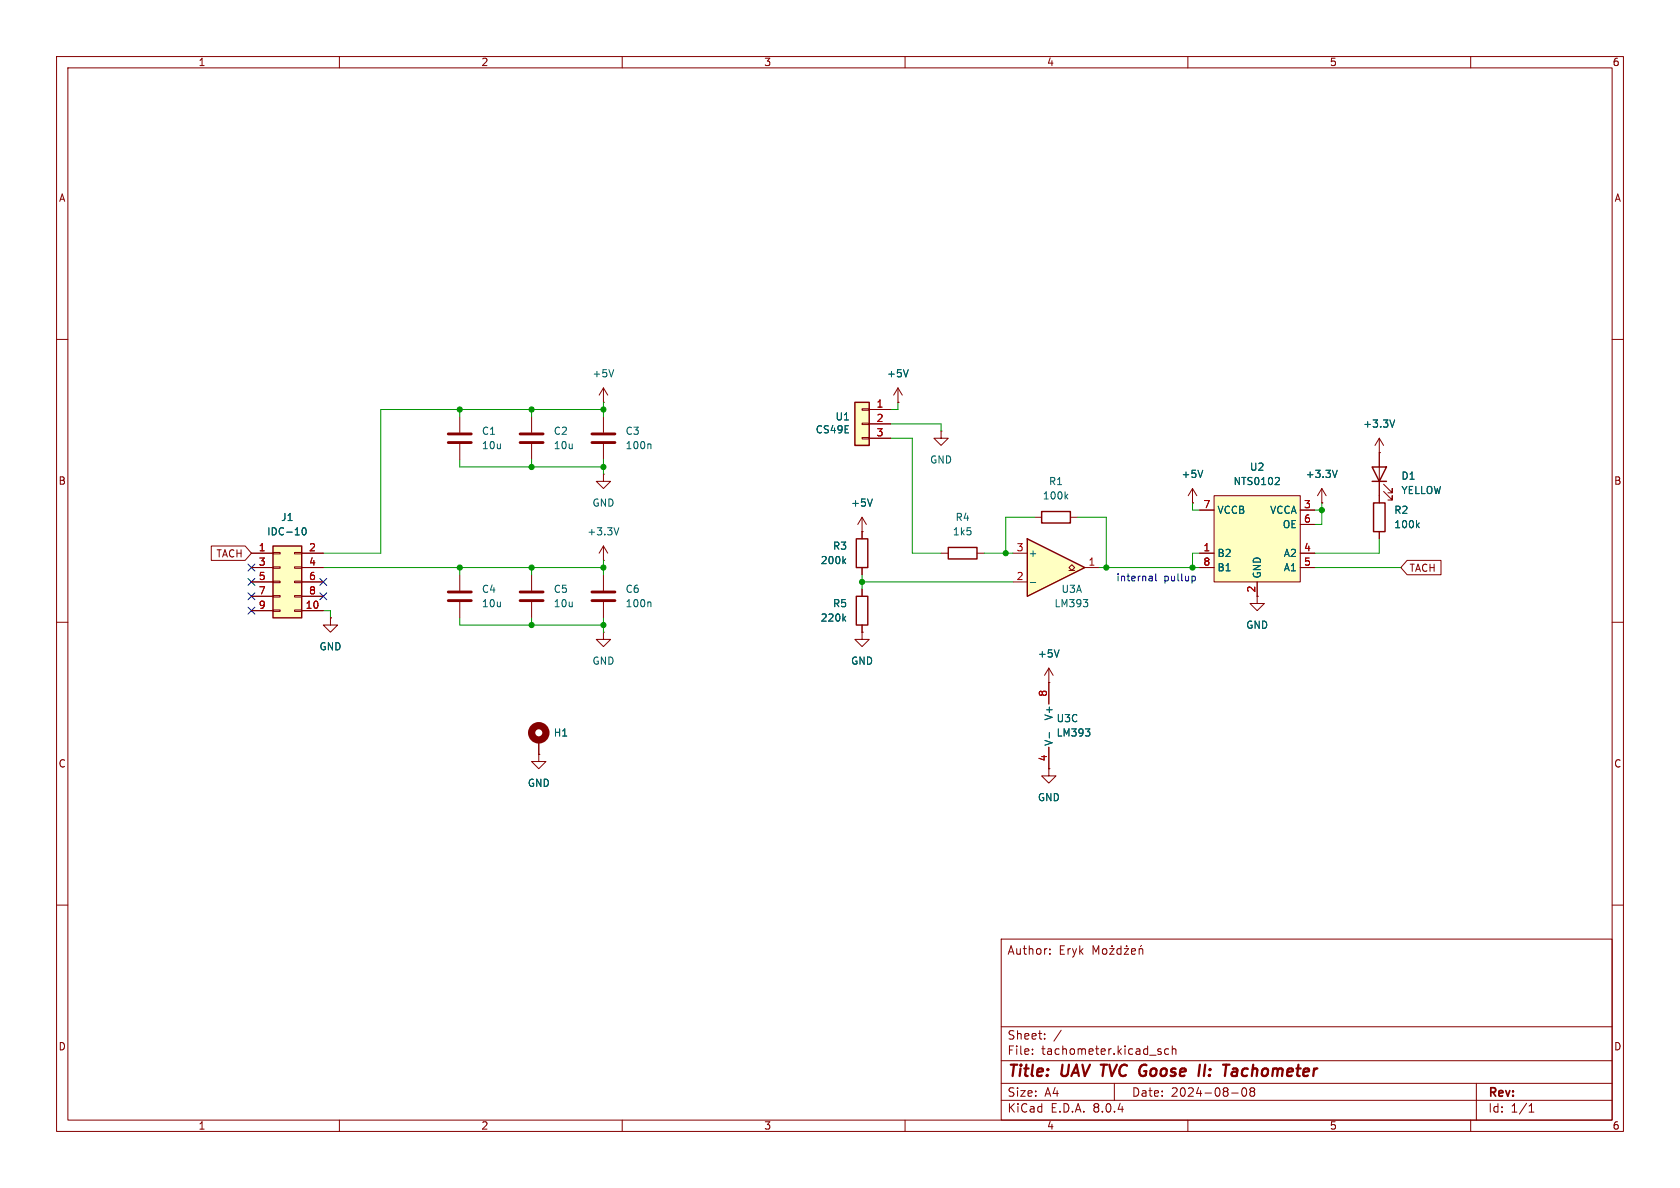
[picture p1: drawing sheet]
<svg xmlns="http://www.w3.org/2000/svg" width="297mm" height="210mm" viewBox="0 0 297 210" stroke-linecap="round" stroke-linejoin="round" font-family="sans-serif">
<g fill="none" stroke="#840000" stroke-width=".18">
<path d="M10 10h277v190h-277zM12 12h273v186h-273zM60 10v2M110 10v2M160 10v2M210 10v2M260 10v2M10 60h2M285 60h2M166.4 97.8h1.2M172.7 97.8h1.3M182.9 91.4h1.2"/>
<path d="M189.2 91.4h1.3M10 110h2M81.3 101.6v2.8M81.3 106.4v2.8M94 101.6v2.8M94 106.4v2.8M152.4 111.8v1.2h1.3l-1.3 1.3-1.3-1.3h1.3M152.4 111.8h.1M185.4 118.1l-.7 1.3M185.4 118.1v6.4M185.4 118.1l.8 1.3M285 110h2"/>
<path d="M95.2 133.4v1.2h1.3l-1.3 1.3-1.2-1.3h1.2M95.2 133.4h.1M95.2 130.8v2.6M185.4 120.7h.1M185.4 135.9v1.3h1.3l-1.3 1.2-1.3-1.2h1.3M185.4 135.9h.1M185.4 132.1v3.8M10 160h2M285 160h2M177 166h108v32h-108zM185.6 168.6v.1M185.6 167.8v.1"/>
<path d="M193.2 168.7v-1.5l.5 1.1 .5-1.1v1.5M195 167.8l.4-.1 .3 .3v.4l-.3 .3-.4-.1-.1-.2v-.4zM196.2 167.7h.8l-.8 1h.8M196.6 167.2v.1M198.2 167.8l-.5-.1-.2 .3v.4l.1 .2h.6M198.2 167.2v1.5M198.7 167.7h.8l-.8 1h.8M199.2 167.2v.1M200 168.2l.7-.1v-.3l-.5-.1-.2 .2 .1 .7h.6M201.4 167.8l.2-.1 .4 .1v.9M201.4 167.7v1M201.8 167.1l-.2 .2"/>
<path d="M60 198v2M110 198v2M160 198v2M177 194.5h108M177 191.5h108M177 187.5h108M177 181.5h108M182.5 186.3v.1M182.5 185.5v.1M184.7 183.6v.1M184.7 182.8v.1M187.6 182.1l-1.3 2"/>
<path d="M197 191.5v3M204.9 185.9l.3 .1 .1 .2-.2 .2h-.3M204.9 185.4l.3 .1M206.6 185.5l-.4-.1-.3 .3v.4l.1 .2h.6M207.2 185.5l.3-.1 .3 .1 .1 .9M207.2 184.9v1.5M210 198v2M217.7 193.2h1.2M219.7 192.4l.2-.1a.81 .81 0 0 1 .6 .6 .81 .81 0 0 1-.3 .8l-.2 .1a.81 .81 0 0 1-.3-1.4zM221.2 192.9l-.2-.2 .2-.4 .5 .1 .1 .2-.3 .3M221.2 192.9l-.2 .3v.3l.2 .3 .5-.1 .1-.2-.1-.4-.2-.2M221.2 192.9h.3"/>
<path d="M260 198v2M261 191.5v6.5M270.3 196.6h.9M270.3 195.5l.4-.4v1.5"/>
</g>
<path d="M213.1 188.2l-.3 2M217.8 190.1l.2 .1 .6-.1M217.9 189l.2-.1 .6 .1-.1 1.2M218.7 189.4h-.6l-.4 .3" fill="none" stroke="#840000" stroke-width=".4"/>
<path d="M79.2 106.2h4.1M79.2 104.6h4.1M91.9 106.2h4.1M91.9 104.6h4.1" fill="none" stroke="#840000" stroke-width=".51"/>
<path d="M188.4 87.7l.4 .5M188.8 87.4l-.5 .4M187.2 114.9l-.4 1.2M185.5 129.5v1M191.9 128.8h.8l-.5 .5M192.6 129.5v.5" fill="none" stroke="#006464" stroke-width=".18"/>
<path d="M167.6 96.8h5.1v2h-5.1zM184.1 90.4h5.1v2.1h-5.1z" fill="none" stroke="#840000" stroke-width=".25"/>
<circle cx="95.2" cy="129.5" r="1.27" fill="none" stroke="#840000" stroke-width="1.3"/>
<path d="M181.6 95.3l10.2 5-10.2 5.1z" fill="#ffffc2"/>
<path d="M151.4 95.3h2v5h-2zM181.6 95.3l10.2 5-10.2 5.1zM242.6 82.6h2.5l-1.3 2.5zM242.6 85.1h2.5M242.8 88.9h2.1v5.1h-2.1zM151.4 105.4h2v5.1h-2z" fill="none" stroke="#840000" stroke-width=".25"/>
<g fill="none" stroke="#840000" stroke-width=".18">
<path d="M81.3 73.7v2.8M81.3 78.5v2.8M94 73.7v2.8M94 78.5v2.8M158.7 71.1h.1M158.7 68.6l-.7 1.3M158.7 68.6v2.5M158.7 68.6l.8 1.3M243.8 77.5l-.7 1.2M243.8 77.5v11.4M243.8 77.5l.8 1.2M106.7 83.8v1.3h1.2l-1.2 1.3-1.3-1.3h1.3"/>
<path d="M106.7 83.8h.1M106.7 99.1h.1M106.7 96.5l-.8 1.3M106.7 96.5v2.6M106.7 96.5l.7 1.3M152.4 94h.1M152.4 91.4v3.9M152.4 91.4l-.8 1.3M152.4 91.4l.8 1.3M179.1 97.8h2.5M243.8 80h.1M243.8 94v1.3"/>
<path d="M244.6 86.9l1.5 1.5v-.8v.8h-.7M244.6 85.6l1.5 1.5v-.7v.7h-.7M106.7 101.6v2.8M106.7 106.4v2.8M152.4 100.3v1.3M152.4 104.1v1.3M152.4 110.5v1.3M179.1 102.9h2.5M189 100.8h.5l-.5-.5 .5-.5 .5 .5-.5 .5h.5M191.8 100.3h2.5M222.2 105.4v1.3h1.3l-1.3 1.3-1.2-1.3h1.2"/>
</g>
<g fill="none" stroke="#006464" stroke-width=".18">
<path d="M160.6 65.3l-.5 1.3M246.6 74.2l-.5 1.3M109.4 93.3l-.4 1.3M149.1 99.2l.4 .4M149.5 98.8l-.5 .5M154.2 88.2l-.4 1.3M250.5 92.8l.4 .5M250.9 92.4l-.5 .5M114.9 106.4l.2 .2v.7M149.1 109.3l.4 .5M149.5 109l-.5 .4M182.1 103h1"/>
<path d="M191.5 106h.8l-.4 .5M192.2 106.6v.5"/>
</g>
<path d="M79.2 78.2h4.1M79.2 76.7h4.1M91.9 78.2h4.1M91.9 76.7h4.1M104.6 106.2h4.1M104.6 104.6h4.1" fill="none" stroke="#840000" stroke-width=".51"/>
<path d="M214.6 87.6h15.3v15.3h-15.3z" fill="#ffffc2"/>
<g fill="none" stroke="#840000" stroke-width=".18">
<path d="M210.8 88.9h.1M210.8 86.4l-.7 1.2M210.8 86.4v2.5M210.8 86.4l.8 1.2M212.1 97.8h2.5M212.1 90.2h2.5M214.6 87.6h15.3v15.3h-15.3zM229.9 97.8h2.5M229.9 90.2h2.5M229.9 92.7h2.5M212.1 100.3h2.5M222.2 102.9v2.5"/>
<path d="M229.9 100.3h2.5"/>
</g>
<path d="M212.6 83.1l-.4 1.3M225.9 84.4l.3 .2-.1 .3-.7 .8h.8" fill="none" stroke="#006464" stroke-width=".18"/>
<path d="M48.3 96.5h5v12.7h-5z" fill="#ffffc2"/>
<g fill="none" stroke="#840000" stroke-width=".18">
<path d="M106.7 73.7v2.8M106.7 78.5v2.8M44.4 97.8h3.9M48.3 97.7h1.2v.2h-1.2zM52.1 97.7h1.2v.2h-1.2zM53.3 97.8h3.8M44.4 108h3.9M44.4 100.3h3.9M44.4 102.9h3.9M44.4 105.4h3.9M48.3 107.8h1.2v.3h-1.2zM48.3 105.3h1.2v.2h-1.2z"/>
<path d="M48.3 102.7h1.2v.3h-1.2zM48.3 100.2h1.2v.3h-1.2zM52.1 107.8h1.2v.3h-1.2zM52.1 105.3h1.2v.2h-1.2zM52.1 102.7h1.2v.3h-1.2zM52.1 100.2h1.2v.3h-1.2zM53.3 108h3.8M53.3 100.3h3.8M53.3 102.9h3.8M53.3 105.4h3.8"/>
</g>
<path d="M48.3 96.5h5v12.7h-5z" fill="none" stroke="#840000" stroke-width=".25"/>
<path d="M114.9 78.5l.2 .2v.6M53.6 93.4l.1-.1a.68 .68 0 0 1 .4 .6 .68 .68 0 0 1-.4 .7 .84 .84 0 0 1-.1-1.2z" fill="none" stroke="#006464" stroke-width=".18"/>
<path d="M104.6 78.2h4.1M104.6 76.7h4.1" fill="none" stroke="#840000" stroke-width=".51"/>
<path d="M151.1 71.1h2.6v7.6h-2.6z" fill="#ffffc2"/>
<g fill="none" stroke="#840000" stroke-width=".18">
<path d="M106.7 71.1h.1M106.7 68.6l-.8 1.3M106.7 68.6v2.5M106.7 68.6l.7 1.3M152.4 77.3h1.3v.3h-1.3zM152.4 74.8h1.3v.3h-1.3zM152.4 72.3h1.3v.2h-1.3zM153.7 72.4h3.8M153.7 74.9h3.8M153.7 77.5h3.8M158.7 71.1h.1M166.4 76.2v1.3h1.2l-1.2 1.2-1.3-1.2h1.3"/>
<path d="M166.4 76.2h.1M37.3 96.5h6l1.1 1.3-1.1 1.3h-6zM44.4 97.8h3.9M53.3 97.8h3.8M152.4 94h.1M152.4 94v1.3M210.8 88.9h.1M212.1 97.8h2.5M212.1 90.2h2.5M229.9 97.8h2.5M229.9 90.2h2.5M229.9 92.7h2.5"/>
<path d="M233.7 88.9h.1M233.7 86.4l-.8 1.2M233.7 86.4v2.5M233.7 86.4l.7 1.2M243.8 80h.1M243.8 80v2.6M243.8 85.1v3.8M243.8 94v1.3M248.8 99.1h6v2.5h-6l-1.2-1.3zM44.4 108h3.9M44.4 100.3h3.9M44.4 102.9h3.9"/>
<path d="M44.4 105.4h3.9M53.3 108h3.8M53.3 100.3h3.8M53.3 102.9h3.8M53.3 105.4h3.8M58.4 109.2v1.3h1.3l-1.3 1.3-1.3-1.3h1.3M58.4 109.2h.1M106.7 111.8v1.2h1.2l-1.2 1.3-1.3-1.3h1.3M106.7 111.8h.1M152.4 111.8h.1M152.4 100.3v1.3M152.4 104.1v1.3"/>
<path d="M152.4 110.5v1.3M212.1 100.3h2.5M222.2 102.9v2.5M229.9 100.3h2.5M95.2 133.4h.1M95.2 130.8v2.6M185.4 135.9h.1M185.4 120.7h.1M185.4 120.7v3.8M185.4 132.1v3.8"/>
</g>
<path d="M151.1 71.1h2.6v7.6h-2.6z" fill="none" stroke="#840000" stroke-width=".25"/>
<g fill="none" stroke="#006464" stroke-width=".18">
<path d="M108.5 65.3l-.4 1.3M160.6 65.3l-.5 1.3M246.6 74.2l-.5 1.3M53.6 93.4l.1-.1a.68 .68 0 0 1 .4 .6 .68 .68 0 0 1-.4 .7 .84 .84 0 0 1-.1-1.2zM149.1 99.2l.4 .4M149.5 98.8l-.5 .5M154.2 88.2l-.4 1.3M212.6 83.1l-.4 1.3M225.9 84.4l.3 .2-.1 .3-.7 .8h.8M236.4 83.1l-.4 1.3M250.5 92.8l.4 .5M250.9 92.4l-.5 .5"/>
<path d="M149.1 109.3l.4 .5M149.5 109l-.5 .4M187.2 114.9l-.4 1.2M185.5 129.5v1M191.9 128.8h.8l-.5 .5M192.6 129.5v.5"/>
</g>
<path d="M203.5 101.8l.2 .2v.7M203.7 102.6l-.4 .1M203.7 102.1l-.4 .1M204.3 101.4v1.1l.2 .2M210.9 101.8l.3 .1 .1 .2v.5l-.4 .1" fill="none" stroke="#0000c2" stroke-width=".18"/>
<g fill="none" stroke="#009600" stroke-width=".18">
<path d="M81.3 72.4v1.3M94 72.4v1.3M106.7 72.4h-39.4v25.4h-10.2M106.7 71.1v2.6M157.5 77.5h3.8v20.3h5.1M157.5 74.9h8.9v1.3M158.7 71.1v1.3h-1.2M81.3 81.3v1.3h25.4M94 81.3v1.3M106.7 81.3v2.5M106.7 99.1v2.5M174 97.8h5.1"/>
<path d="M182.9 91.4h-5.1v6.4M190.5 91.4h5.1v8.9M210.8 88.9v1.3h1.3M212.1 97.8h-1.3v2.5M232.4 90.2h1.3M233.7 88.9v3.8h-1.3M243.8 95.3v2.5h-11.4M57.1 100.3h49.6M57.1 108h1.3v1.2M81.3 100.3v1.3M81.3 109.2v1.3h25.4M94 100.3v1.3"/>
<path d="M94 109.2v1.3M106.7 109.2v2.6M152.4 101.6v2.5M152.4 102.9h26.7M194.3 100.3h17.8M232.4 100.3h15.2"/>
</g>
<path d="M43.8 99.7l1.3 1.2M45.1 99.7l-1.3 1.2M43.8 107.3l1.3 1.3M43.8 104.8l1.3 1.2M43.8 102.3l1.3 1.2M45.1 107.3l-1.3 1.3M45.1 104.8l-1.3 1.2M45.1 102.3l-1.3 1.2M56.5 102.3l1.3 1.2M56.5 104.8l1.3 1.2M57.8 102.3l-1.3 1.2M57.8 104.8l-1.3 1.2" fill="none" stroke="#000084" stroke-width=".18"/>
<g fill="#009600" stroke="#009600" stroke-width=".18">
<circle cx="94" cy="82.6" r=".46"/>
<circle cx="94" cy="72.4" r=".46"/>
<circle cx="81.3" cy="72.4" r=".46"/>
<circle cx="81.3" cy="100.3" r=".46"/>
<circle cx="106.7" cy="100.3" r=".46"/>
<circle cx="106.7" cy="110.5" r=".46"/>
<circle cx="106.7" cy="82.6" r=".46"/>
<circle cx="94" cy="110.5" r=".46"/>
<circle cx="94" cy="100.3" r=".46"/>
<circle cx="106.7" cy="72.4" r=".46"/>
<circle cx="195.6" cy="100.3" r=".46"/>
<circle cx="210.8" cy="100.3" r=".46"/>
<circle cx="233.7" cy="90.2" r=".46"/>
<circle cx="177.8" cy="97.8" r=".46"/>
<circle cx="152.4" cy="102.9" r=".46"/>
</g>
<g font-size="2.8" fill="#840000">
<text x="178" y="190.9">Title:</text>
<text x="187.7" y="190.9">UAV TVC Goose</text>
<text x="214.3" y="190.9">II:</text>
<text x="219.5" y="190.9">Tachometer</text>
</g>
<g font-size="2.1" fill="#840000">
<text x="178" y="169">Author:</text>
<text x="187.2" y="169">Eryk</text>
<text x="178" y="184">Sheet:</text>
<text x="178" y="186.7">File:</text>
<text x="184.1" y="186.7">tachometer.kicad_sch</text>
<text x="178" y="196.9">KiCad</text>
<text x="178" y="194.1">Size:</text>
<text x="184.7" y="194.1">A4</text>
<text x="185.7" y="196.9">E.D.A.</text>
<text x="193.3" y="196.9">8.0.4</text>
<text x="200" y="194.1">Date:</text>
<text x="207" y="194.1">2024-08-08</text>
<text x="263" y="194.3">Rev:</text>
<text x="263" y="196.9">Id:</text>
<text x="267.1" y="196.9">1/1</text>
</g>
<g font-size="1.8" fill="#840000">
<text x="35" y="11.9">1</text>
<text x="85" y="11.9">2</text>
<text x="135" y="11.9">3</text>
<text x="185" y="11.9">4</text>
<text x="235" y="11.9">5</text>
<text x="285" y="11.9">6</text>
<text x="10.3" y="35.9">A</text>
<text x="285.3" y="35.9">A</text>
<text x="10.3" y="85.9">B</text>
<text x="285.3" y="85.9">B</text>
<text x="38.2" y="98.7">TACH</text>
<text x="249.1" y="101.3">TACH</text>
<text x="222" y="104.8" transform="rotate(-90 222 104.8)">2</text>
<text x="10.3" y="135.9">C</text>
<text x="285.3" y="135.9">C</text>
<text x="10.3" y="185.9">D</text>
<text x="285.3" y="185.9">D</text>
<text x="35" y="199.9">1</text>
<text x="85" y="199.9">2</text>
<text x="135" y="199.9">3</text>
<text x="185" y="199.9">4</text>
<text x="235" y="199.9">5</text>
<text x="285" y="199.9">6</text>
</g>
<g font-size="1.8" fill="#006464">
<text x="104.6" y="66.9">+5V</text>
<text x="156.7" y="66.9">+5V</text>
<text x="85.1" y="77.1">C1</text>
<text x="97.8" y="77.1">C2</text>
<text x="110.5" y="77.1">C3</text>
<text x="144.1" y="76.8">CS49E</text>
<text x="147.6" y="74.5">U1</text>
<text x="240.9" y="75.8">+3.3V</text>
<text x="85.1" y="79.6">10u</text>
<text x="97.8" y="79.6">10u</text>
<text x="110.5" y="79.6">100n</text>
<text x="164.3" y="82.1">GND</text>
<text x="220.9" y="83.4">U2</text>
<text x="104.6" y="89.8">GND</text>
<text x="150.4" y="89.8">+5V</text>
<text x="184.3" y="88.5">100k</text>
<text x="185.3" y="86">R1</text>
<text x="208.8" y="84.7">+5V</text>
<text x="218" y="86">NTS0102</text>
<text x="230.7" y="84.7">+3.3V</text>
<text x="247.7" y="85">D1</text>
<text x="247.7" y="87.5">YELLOW</text>
<text x="47.1" y="94.8">IDC-10</text>
<text x="49.6" y="92.3">J1</text>
<text x="103.7" y="94.8">+3.3V</text>
<text x="168.4" y="94.8">1k5</text>
<text x="168.8" y="92.3">R4</text>
<text x="215.1" y="91">VCCB</text>
<text x="224.4" y="91">VCCA</text>
<text x="226.7" y="93.6">OE</text>
<text x="246.4" y="91">R2</text>
<text x="246.4" y="93.6">100k</text>
<text x="145" y="99.9">200k</text>
<text x="147.2" y="97.4">R3</text>
<text x="181.7" y="98.7">+</text>
<text x="215.1" y="98.7">B2</text>
<text x="215.1" y="101.2">B1</text>
<text x="226.9" y="98.7">A2</text>
<text x="226.9" y="101.2">A1</text>
<text x="85.1" y="105">C4</text>
<text x="85.1" y="107.5">10u</text>
<text x="97.8" y="105">C5</text>
<text x="97.8" y="107.5">10u</text>
<text x="110.5" y="105">C6</text>
<text x="110.5" y="107.5">100n</text>
<text x="147.2" y="107.5">R5</text>
<text x="186.3" y="107.5">LM393</text>
<text x="187.6" y="105">U3A</text>
<text x="223.1" y="102.4" transform="rotate(-90 223.1 102.4)">GND</text>
<text x="145" y="110.1">220k</text>
<text x="220.2" y="111.4">GND</text>
<text x="56.4" y="115.2">GND</text>
<text x="104.6" y="117.7">GND</text>
<text x="150.4" y="117.7">GND</text>
<text x="183.4" y="116.4">+5V</text>
<text x="97.8" y="130.4">H1</text>
<text x="186.3" y="132" transform="rotate(-90 186.3 132)">V-</text>
<text x="186.3" y="127.5" transform="rotate(-90 186.3 127.5)">V+</text>
<text x="186.7" y="127.9">U3C</text>
<text x="186.7" y="130.4">LM393</text>
<text x="93.2" y="139.3">GND</text>
<text x="183.4" y="141.8">GND</text>
</g>
<g font-size="1.8" fill="#a90000">
<text x="154.9" y="72.1">1</text>
<text x="154.9" y="74.7">2</text>
<text x="154.9" y="77.2">3</text>
<text x="212.7" y="89.9">7</text>
<text x="230.4" y="89.9">3</text>
<text x="230.4" y="92.5">6</text>
<text x="45.6" y="97.5">1</text>
<text x="45.6" y="100.1">3</text>
<text x="54.5" y="97.5">2</text>
<text x="54.5" y="100.1">4</text>
<text x="179.6" y="97.5">3</text>
<text x="192.3" y="100.1">1</text>
<text x="212.7" y="97.5">1</text>
<text x="212.7" y="100.1">8</text>
<text x="230.4" y="97.5">4</text>
<text x="230.4" y="100.1">5</text>
<text x="45.6" y="102.6">5</text>
<text x="45.6" y="105.2">7</text>
<text x="45.6" y="107.7">9</text>
<text x="53.9" y="107.7">10</text>
<text x="54.5" y="102.6">6</text>
<text x="54.5" y="105.2">8</text>
<text x="179.6" y="102.6">2</text>
<text x="185.2" y="123.3" transform="rotate(-90 185.2 123.3)">8</text>
<text x="185.2" y="134.7" transform="rotate(-90 185.2 134.7)">4</text>
</g>
<g font-size="1.8" fill="#0000c2">
<text x="197.3" y="103">internal</text>
<text x="205.8" y="103">pullup</text>
</g>
</svg>
